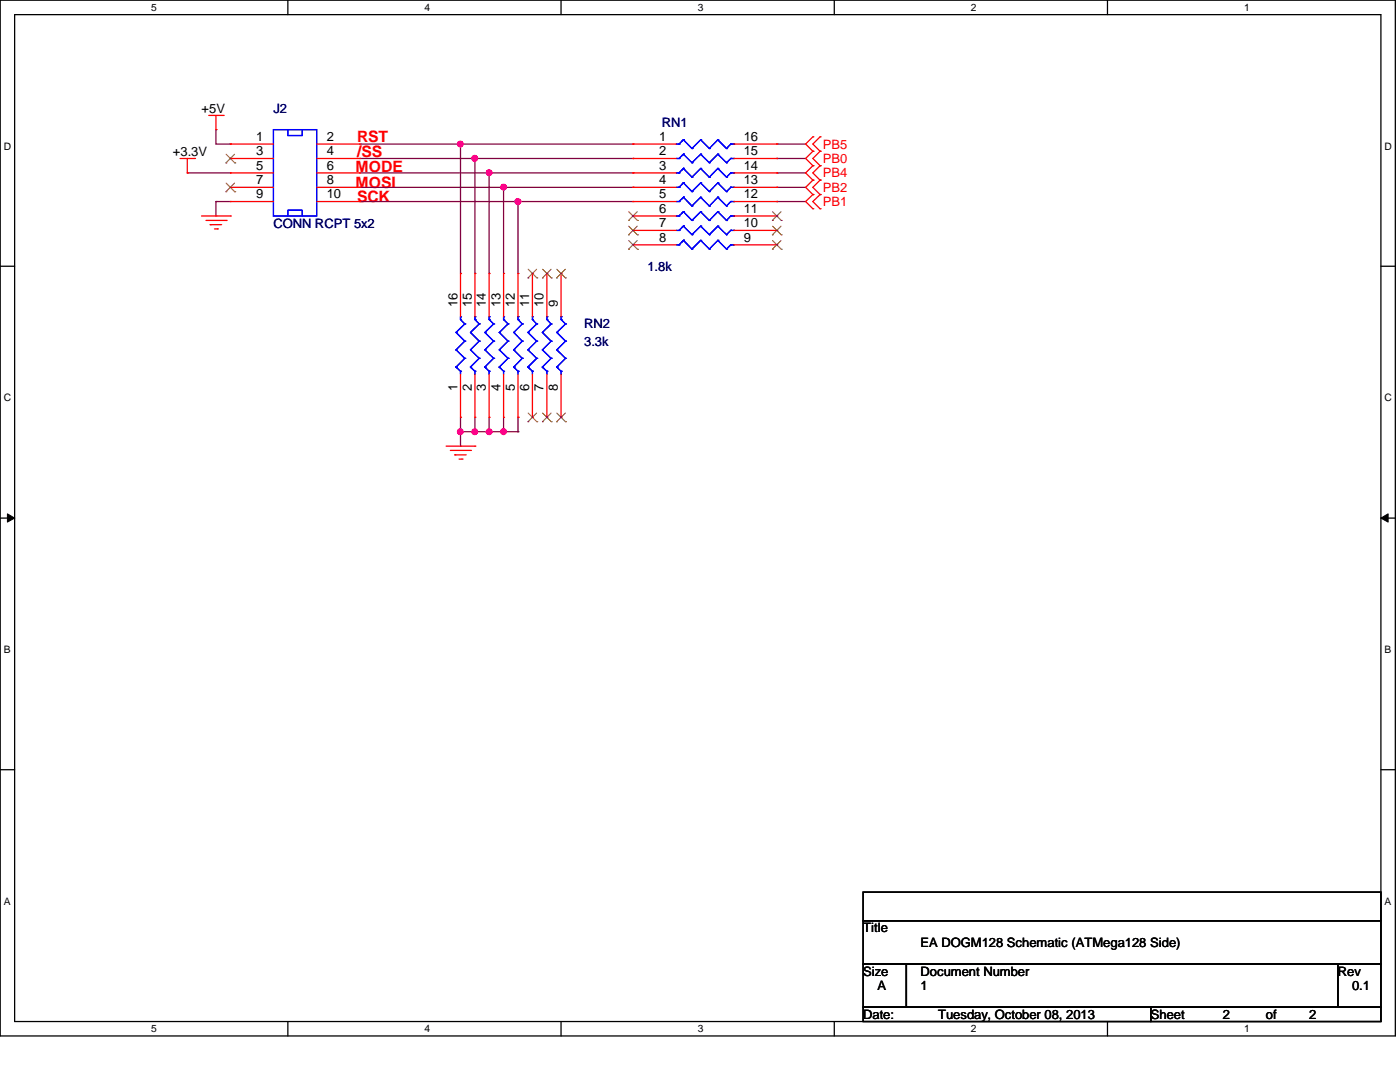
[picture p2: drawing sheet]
<svg xmlns="http://www.w3.org/2000/svg" width="279mm" height="216mm" viewBox="0 0 279 216" stroke-linecap="round" stroke-linejoin="round" font-family="sans-serif">
<path d="M0 0h278.5v206.7h-278.5zM2.9 2.9h272.7v200.9h-272.7z" fill="none" stroke="#000" stroke-width=".25"/>
<g fill="#fff">
<path d="M30.2 .3h1.1v2.3h-1.1z"/>
<path d="M30.2 204.1h1.1v2.3h-1.1z"/>
</g>
<path d="M57.4 0v2.9M57.4 203.8v2.9" fill="none" stroke="#000" stroke-width=".25"/>
<g fill="#fff">
<path d="M84.7 .3h1.1v2.3h-1.1z"/>
<path d="M84.7 204.1h1.1v2.3h-1.1z"/>
</g>
<path d="M112 0v2.9M112 203.8v2.9" fill="none" stroke="#000" stroke-width=".25"/>
<g fill="#fff">
<path d="M139.2 .3h1.1v2.3h-1.1z"/>
<path d="M139.2 204.1h1.1v2.3h-1.1z"/>
</g>
<path d="M166.5 0v2.9M166.5 203.8v2.9" fill="none" stroke="#000" stroke-width=".25"/>
<g fill="#fff">
<path d="M193.8 .3h1.1v2.3h-1.1z"/>
<path d="M193.8 204.1h1.1v2.3h-1.1z"/>
</g>
<path d="M221 0v2.9M221 203.8v2.9" fill="none" stroke="#000" stroke-width=".25"/>
<g fill="#fff">
<path d="M248.3 .3h1.1v2.3h-1.1z"/>
<path d="M248.3 204.1h1.1v2.3h-1.1z"/>
<path d="M.8 28h1.4v2.3h-1.4z"/>
<path d="M276.3 28h1.4v2.3h-1.4z"/>
<path d="M.8 78.2h1.4v2.3h-1.4z"/>
<path d="M276.3 78.2h1.4v2.3h-1.4z"/>
</g>
<path d="M0 53.1h2.9M275.6 53.1h2.9" fill="none" stroke="#000" stroke-width=".25"/>
<g fill="#fff">
<path d="M.8 128.5h1.3v2.2h-1.3z"/>
<path d="M276.3 128.5h1.3v2.2h-1.3z"/>
</g>
<path d="M0 103.4h2.9M275.6 103.4h2.9" fill="none" stroke="#000" stroke-width=".25"/>
<path d="M1.5 102.5l1.4 .9-1.4 .8zM275.6 103.4l1.4-.9v1.7z" fill="#000"/>
<path d="M1.5 102.5l1.4 .9-1.4 .8zM275.6 103.4l1.4-.9v1.7z" fill="none" stroke="#000" stroke-width=".2"/>
<g fill="#fff">
<path d="M.8 178.7h1.3v2.2h-1.3z"/>
<path d="M276.3 178.7h1.3v2.2h-1.3z"/>
</g>
<path d="M0 153.6h2.9M275.6 153.6h2.9" fill="none" stroke="#000" stroke-width=".25"/>
<path d="M71.8 28.7h20.1M91.9 28.7h.1" fill="none" stroke="#800040" stroke-width=".25"/>
<circle cx="91.9" cy="28.7" r=".56" fill="#f0f"/>
<circle cx="91.9" cy="28.7" r=".56" fill="none" stroke="#f0f" stroke-width=".25"/>
<path d="M71.8 31.6h23M94.8 31.6h.1" fill="none" stroke="#800040" stroke-width=".25"/>
<circle cx="94.7" cy="31.6" r=".56" fill="#f0f"/>
<circle cx="94.7" cy="31.6" r=".56" fill="none" stroke="#f0f" stroke-width=".25"/>
<path d="M71.8 34.5h25.8M71.8 37.4h28.7M97.6 34.5h.1M100.5 37.4h.1" fill="none" stroke="#800040" stroke-width=".25"/>
<circle cx="100.5" cy="37.3" r=".56" fill="#f0f"/>
<circle cx="100.5" cy="37.3" r=".56" fill="none" stroke="#f0f" stroke-width=".25"/>
<g fill="none" stroke="#800040" stroke-width=".25">
<path d="M37.4 34.5h.1M37.4 34.5h8.6M43.1 25.9h.1M43.1 25.9v2.8h2.9M46 28.7h.1M91.9 28.7h.1M91.9 28.7h34.4M91.9 28.7v25.9M94.8 31.6h.1M94.8 31.6h31.5M94.8 31.6v23M97.6 34.5h.1"/>
<path d="M97.6 34.5v20.1M126.3 28.7h.1M126.3 31.6h.1M155 28.7h.1M155 31.6h.1M155 34.5h.1M155 37.4h.1M155 28.7h5.8M155 31.6h5.8M155 34.5h5.8M155 37.4h5.8M43.1 40.2h.1"/>
<path d="M43.1 43.1h.1M43.1 40.2h2.9M43.1 40.2v2.9M103.4 40.2h.1M103.4 40.2h22.9"/>
</g>
<circle cx="97.6" cy="34.5" r=".56" fill="#f0f"/>
<circle cx="97.6" cy="34.5" r=".56" fill="none" stroke="#f0f" stroke-width=".25"/>
<path d="M97.6 34.5h28.7M100.5 37.4h.1M100.5 37.4v17.2M100.5 37.4h25.8M126.3 34.5h.1M126.3 37.4h.1M103.4 40.2h.1M103.4 40.2v14.4" fill="none" stroke="#800040" stroke-width=".25"/>
<circle cx="103.4" cy="40.2" r=".56" fill="#f0f"/>
<circle cx="103.4" cy="40.2" r=".56" fill="none" stroke="#f0f" stroke-width=".25"/>
<path d="M71.8 40.2h.1M71.8 40.2h31.6M91.9 86.1h.1M91.9 83.3v2.8M91.9 86.1h2.9M94.8 86.1h.1M94.8 83.3v2.8" fill="none" stroke="#800040" stroke-width=".25"/>
<circle cx="91.9" cy="86.1" r=".56" fill="#f0f"/>
<circle cx="91.9" cy="86.1" r=".56" fill="none" stroke="#f0f" stroke-width=".25"/>
<path d="M91.9 89h.1M91.9 86.1v2.9M94.8 86.1h2.8M97.6 86.1h.1" fill="none" stroke="#800040" stroke-width=".25"/>
<circle cx="94.7" cy="86.1" r=".56" fill="#f0f"/>
<circle cx="94.7" cy="86.1" r=".56" fill="none" stroke="#f0f" stroke-width=".25"/>
<circle cx="97.6" cy="86.1" r=".56" fill="#f0f"/>
<circle cx="97.6" cy="86.1" r=".56" fill="none" stroke="#f0f" stroke-width=".25"/>
<path d="M97.6 86.1h.1M97.6 86.1h5.8M97.6 83.3v2.8M100.5 86.1h.1M100.5 83.3v2.8M103.4 83.3h.1M103.4 86.1h.1M103.4 83.3v2.8" fill="none" stroke="#800040" stroke-width=".25"/>
<circle cx="100.5" cy="86.1" r=".56" fill="#f0f"/>
<circle cx="100.5" cy="86.1" r=".56" fill="none" stroke="#f0f" stroke-width=".25"/>
<path d="M155 40.2h.1M155 40.2h5.8" fill="none" stroke="#800040" stroke-width=".25"/>
<g fill="none" stroke="#f00" stroke-width=".25">
<path d="M35.9 31.6h2.9M37.4 34.5h.1M37.4 31.6v2.9M38.8 31.6h.1M41.7 23h2.8M43.1 25.9h.1M43.1 23v2.9M44.5 23h.1M46 28.7h.1M46 31.6h.1M46 34.5h.1M46 37.4h.1"/>
<path d="M46 31.6h8.6M46 28.7h8.6M46 34.5h8.6M46 37.4h8.6M63.2 31.6h8.6M63.2 28.7h8.6M63.2 34.5h8.6M63.2 37.4h8.6M71.8 28.7h.1M71.8 31.6h.1M71.8 34.5h.1M71.8 37.4h.1"/>
<path d="M126.3 28.7h.1M126.3 31.6h.1M126.3 34.5h.1M126.3 37.4h.1M126.3 31.6h8.7M126.3 28.7h8.7M126.3 34.5h8.7M126.3 37.4h8.7M146.4 31.6h8.6M146.4 28.7h8.6M146.4 34.5h8.6M146.4 37.4h8.6"/>
<path d="M155 28.7h.1M155 31.6h.1M155 34.5h.1M155 37.4h.1M162.2 27.3h.1M162.2 30.2h.1M162.2 33.1h.1M162.2 35.9h.1M162.2 38.8h.1M162.2 27.3l-1.4 1.4 1.4 1.5M162.2 30.2l-1.4 1.4 1.4 1.5M162.2 33.1l-1.4 1.4 1.4 1.4"/>
<path d="M162.2 35.9l-1.4 1.5 1.4 1.4M162.2 38.8l-1.4 1.4 1.4 1.5M163.7 30.2h.1M163.7 27.3h.1M163.7 33.1h.1M163.7 35.9h.1M163.7 38.8h.1M163.7 27.3l-1.5 1.4 1.5 1.5M163.7 30.2l-1.5 1.4 1.5 1.5M163.7 33.1l-1.5 1.4 1.5 1.4M163.7 35.9l-1.5 1.5 1.5 1.4M163.7 38.8l-1.5 1.4 1.5 1.5"/>
<path d="M40.2 43.1h5.8M41.1 44h4M42 44.8h.1M42 44.8h2.2M42.8 45.7h.6M43.4 45.7h.1M45.1 44h.1M46 43.1h.1M46 40.2h.1M46 40.2h8.6M63.2 40.2h8.6M71.8 40.2h.1"/>
<path d="M91.9 54.6h.1M91.9 54.6v8.6M94.8 54.6h.1M94.8 54.6v8.6M97.6 54.6h.1M97.6 54.6v8.6M100.5 54.6h.1M100.5 54.6v8.6M103.4 54.6h.1M103.4 54.6v8.6M106.3 54.6h.1M106.3 54.6v8.6"/>
<path d="M109.1 54.6h.1M109.1 54.6v8.6M112 54.6h.1M112 54.6v8.6M126.3 40.2h.1M126.3 43.1h.1M126.3 46h.1M126.3 48.9h.1M126.3 43.1h8.7M126.3 40.2h8.7M126.3 46h8.7M126.3 48.9h8.7"/>
<path d="M146.4 43.1h8.6M146.4 40.2h8.6M146.4 46h8.6M146.4 48.9h8.6M155 40.2h.1M155 43.1h.1M155 46h.1M155 48.9h.1M162.2 41.7h.1M163.7 41.7h.1M91.9 74.7v8.6M94.8 74.7v8.6"/>
<path d="M97.6 74.7v8.6M100.5 74.7v8.6M103.4 74.7v8.6M106.3 74.7v8.6M109.1 74.7v8.6M112 74.7v8.6M89 89h5.8M89.9 89.9h4M90.8 90.8h.1M90.8 90.8h2.2M91.6 91.6h.6M91.9 83.3h.1"/>
<path d="M92.2 91.6h.1M93.9 89.9h.1M94.8 89h.1M94.8 83.3h.1M97.6 83.3h.1M100.5 83.3h.1M103.4 83.3h.1M106.3 83.3h.1M109.1 83.3h.1M112 83.3h.1"/>
</g>
<path d="M172.3 178h103.3v5.7h-103.3zM172.3 183.7h103.3v8.7h-103.3zM172.3 192.4h8.6v8.6h-8.6zM180.9 192.4h86.1v8.6h-86.1zM267 192.4h8.6v8.6h-8.6zM172.3 201h57.4v2.8h-57.4zM229.7 201h45.9v2.8h-45.9z" fill="none" stroke="#000" stroke-width=".25"/>
<g fill="none" stroke="#00f" stroke-width=".25">
<path d="M54.6 25.9h8.6v17.2h-8.6zM57.4 25.9v1.2h2.9v-1.2M135 28.7h.5M135 31.6h.5M135 34.5h.5M135 37.4h.5M135.5 28.7h.1M135.5 31.6h.1M135.5 34.5h.1M135.5 37.4h.1M136.4 27.9h.1M136.4 30.8h.1"/>
<path d="M136.4 33.6h.1M136.4 36.5h.1M136.4 39.4h.1M136.4 27.9l-.3 .3M136.4 30.8l-.3 .2M136.4 33.6l-.9 .9M136.4 36.5l-.9 .9M136.4 39.4l-.3 .3M136.4 27.9l-.9 .8M136.4 27.9l1.7 1.7M136.4 30.8l-.9 .8M136.4 30.8l1.7 1.7"/>
<path d="M136.4 33.6l1.7 1.7M136.4 36.5l1.7 1.7M136.4 39.4l-.9 .8M136.4 39.4l1.7 1.7M138.1 29.6h.1M138.1 32.5h.1M138.1 35.3h.1M138.1 38.2h.1M139.8 27.9h.1M139.8 30.8h.1M139.8 33.6h.1M139.8 36.5h.1"/>
<path d="M139.8 39.4h.1M139.8 27.9l-1.7 1.7M139.8 27.9l1.8 1.7M139.8 30.8l-1.7 1.7M139.8 30.8l1.8 1.7M139.8 33.6l-1.7 1.7M139.8 33.6l1.8 1.7M139.8 36.5l-1.7 1.7M139.8 36.5l1.8 1.7M139.8 39.4l-1.7 1.7M139.8 39.4l1.8 1.7M141.6 29.6h.1"/>
<path d="M141.6 32.5h.1M141.6 35.3h.1M141.6 38.2h.1M143.3 27.9h.1M143.3 30.8h.1M143.3 33.6h.1M143.3 36.5h.1M143.3 39.4h.1M143.3 27.9l-1.7 1.7M143.3 27.9l1.7 1.7M143.3 30.8l-1.7 1.7M143.3 30.8l1.7 1.7"/>
<path d="M143.3 33.6l-1.7 1.7M143.3 33.6l1.7 1.7M143.3 36.5l-1.7 1.7M143.3 36.5l1.7 1.7M143.3 39.4l-1.7 1.7M143.3 39.4l1.7 1.7M145 29.6h.1M145 32.5h.1M145 35.3h.1M145 38.2h.1M145.8 28.7h.1M145.8 31.6h.1"/>
<path d="M145.8 34.5h.1M145.8 37.4h.1M145.8 28.7h.6M145.8 28.7l-.8 .9M145.8 31.6h.6M145.8 31.6l-.8 .9M145.8 34.5h.6M145.8 34.5l-.8 .8M145.8 37.4h.6M145.8 37.4l-.8 .8M146.4 28.7h.1M146.4 31.6h.1"/>
<path d="M146.4 34.5h.1M146.4 37.4h.1M57.4 43.1v-1.1h2.9v1.1M135 40.2h.5M135 43.1h.5M135 46h.5M135 48.9h.5M135.5 40.2h.1M135.5 43.1h.1M135.5 46h.1M135.5 48.9h.1M136.4 42.2h.1"/>
<path d="M136.4 45.1h.1M136.4 48h.1M136.4 42.2l-.3 .3M136.4 45.1l-.3 .3M136.4 48l-.9 .9M136.4 42.2l-.9 .9M136.4 42.2l1.7 1.8M136.4 45.1l-.9 .9M136.4 45.1l1.7 1.7M136.4 48l1.7 1.7M138.1 41.1h.1M138.1 44h.1"/>
<path d="M138.1 46.8h.1M138.1 49.7h.1M139.8 42.2h.1M139.8 45.1h.1M139.8 48h.1M139.8 42.2l-1.7 1.8M139.8 42.2l1.8 1.8M139.8 45.1l-1.7 1.7M139.8 45.1l1.8 1.7M139.8 48l-1.7 1.7M139.8 48l1.8 1.7M141.6 41.1h.1"/>
<path d="M141.6 44h.1M141.6 46.8h.1M141.6 49.7h.1M143.3 42.2h.1M143.3 45.1h.1M143.3 48h.1M143.3 42.2l-1.7 1.8M143.3 42.2l1.7 1.8M143.3 45.1l-1.7 1.7M143.3 45.1l1.7 1.7M143.3 48l-1.7 1.7M143.3 48l1.7 1.7"/>
<path d="M145 41.1h.1M145 44h.1M145 46.8h.1M145 49.7h.1M145.8 40.2h.1M145.8 43.1h.1M145.8 46h.1M145.8 48.9h.1M145.8 40.2h.6M145.8 40.2l-.8 .9M145.8 43.1h.6M145.8 43.1l-.8 .9"/>
<path d="M145.8 46h.6M145.8 46l-.8 .8M145.8 48.9h.6M145.8 48.9l-.8 .8M146.4 40.2h.1M146.4 43.1h.1M146.4 46h.1M146.4 48.9h.1M91 73.2h.1M91 69.8h.1M91 66.3h.1M91 73.2l.3 .3"/>
<path d="M91 73.2l.9 .9M91 69.8l1.8 1.7M91 66.3l1.8 1.8M91.9 74.1h.1M91.9 63.8h.1M91.9 63.2h.1M91.9 63.2v.6M91.9 74.1v.6M91.9 63.8l.9 .8M92.8 71.5h.1M92.8 68.1h.1M92.8 64.6h.1"/>
<path d="M92.8 71.5l-1.8 1.7M92.8 68.1l-1.8 1.7M92.8 64.6l-1.8 1.7M93.9 73.2h.1M93.9 69.8h.1M93.9 66.3h.1M93.9 73.2l.3 .3M93.9 73.2l.9 .9M93.9 69.8l1.7 1.7M93.9 66.3l1.7 1.8M94.8 74.1h.1M94.8 63.8h.1"/>
<path d="M94.8 63.2h.1M94.8 63.2v.6M94.8 74.1v.6M94.8 63.8l.8 .8M95.6 71.5h.1M95.6 68.1h.1M95.6 64.6h.1M95.6 71.5l-1.7 1.7M95.6 68.1l-1.7 1.7M95.6 64.6l-1.7 1.7M96.8 73.2h.1M96.8 69.8h.1"/>
<path d="M96.8 66.3h.1M96.8 73.2l.8 .9M96.8 69.8l1.7 1.7M96.8 66.3l1.7 1.8M97.6 74.1h.1M97.6 63.8h.1M97.6 63.2h.1M97.6 63.2v.6M97.6 74.1v.6M97.6 63.8l.9 .8M98.5 71.5h.1M98.5 68.1h.1"/>
<path d="M98.5 64.6h.1M98.5 71.5l-1.7 1.7M98.5 68.1l-1.7 1.7M98.5 64.6l-1.7 1.7M99.7 73.2h.1M99.7 69.8h.1M99.7 66.3h.1M99.7 73.2l.8 .9M99.7 69.8l1.7 1.7M99.7 66.3l1.7 1.8M100.5 74.1h.1M100.5 63.8h.1"/>
<path d="M100.5 63.2h.1M100.5 63.2v.6M100.5 74.1v.6M100.5 63.8l.9 .8M101.4 71.5h.1M101.4 68.1h.1M101.4 64.6h.1M101.4 71.5l-1.7 1.7M101.4 68.1l-1.7 1.7M101.4 64.6l-1.7 1.7M102.5 73.2h.1M102.5 69.8h.1"/>
<path d="M102.5 66.3h.1M102.5 73.2l.3 .3M102.5 73.2l.9 .9M102.5 69.8l1.7 1.7M102.5 66.3l1.7 1.8M103.4 74.1h.1M103.4 63.8h.1M103.4 63.2h.1M103.4 63.2v.6M103.4 74.1v.6M103.4 63.8l.8 .8M104.2 71.5h.1"/>
<path d="M104.2 68.1h.1M104.2 64.6h.1M104.2 71.5l-1.7 1.7M104.2 68.1l-1.7 1.7M104.2 64.6l-1.7 1.7M105.4 73.2h.1M105.4 69.8h.1M105.4 66.3h.1M105.4 73.2l.3 .3M105.4 73.2l.9 .9M105.4 69.8l1.7 1.7M105.4 66.3l1.7 1.8"/>
<path d="M106.3 74.1h.1M106.3 63.8h.1M106.3 63.2h.1M106.3 63.2v.6M106.3 74.1v.6M106.3 63.8l.8 .8M107.1 71.5h.1M107.1 68.1h.1M107.1 64.6h.1M107.1 71.5l-1.7 1.7M107.1 68.1l-1.7 1.7M107.1 64.6l-1.7 1.7"/>
<path d="M108.2 73.2h.1M108.2 69.8h.1M108.2 66.3h.1M108.2 73.2l.3 .3M108.2 73.2l.9 .9M108.2 69.8l1.8 1.7M108.2 66.3l1.8 1.8M109.1 74.1h.1M109.1 63.8h.1M109.1 63.2h.1M109.1 63.2v.6M109.1 74.1v.6"/>
<path d="M109.1 63.8l.9 .8M110 71.5h.1M110 68.1h.1M110 64.6h.1M110 71.5l-1.8 1.7M110 68.1l-1.8 1.7M110 64.6l-1.8 1.7M111.1 73.2h.1M111.1 69.8h.1M111.1 66.3h.1M111.1 73.2l.9 .9M111.1 69.8l1.8 1.7"/>
<path d="M111.1 66.3l1.8 1.8M112 74.1h.1M112 63.8h.1M112 63.2h.1M112 63.2v.6M112 74.1v.6M112 63.8l.9 .8M112.9 71.5h.1M112.9 68.1h.1M112.9 64.6h.1M112.9 71.5l-1.8 1.7M112.9 68.1l-1.8 1.7"/>
<path d="M112.9 64.6l-1.8 1.7"/>
</g>
<g fill="none" stroke="#804000" stroke-width=".2">
<path d="M45.1 32.5h.1M45.1 38.3h.1M45.1 30.8l1.8 1.7M45.1 36.5l1.8 1.8M46.8 30.8l-1.7 1.7M46.8 36.5l-1.7 1.8M46.9 32.5h.1M46.9 38.3h.1M105.4 55.5h.1M105.4 53.7l1.7 1.8M107.1 53.7l-1.7 1.8M107.1 55.5h.1"/>
<path d="M108.2 55.5h.1M108.3 53.7l1.7 1.8M110 53.7l-1.8 1.8M110 55.5h.1M111.1 55.5h.1M111.1 53.7l1.8 1.8M112.8 53.7l-1.7 1.8M112.9 55.5h.1M125.4 44h.1M125.4 46.9h.1M125.4 49.7h.1M125.5 42.2l1.7 1.8"/>
<path d="M125.5 45.1l1.7 1.8M125.5 48l1.7 1.7M127.2 42.2l-1.8 1.8M127.2 45.1l-1.8 1.8M127.2 48l-1.8 1.7M127.2 44h.1M127.2 46.9h.1M127.2 49.7h.1M154.1 44h.1M154.1 46.9h.1M154.1 49.7h.1M154.2 42.2l1.7 1.8"/>
<path d="M154.2 45.1l1.7 1.8M154.2 48l1.7 1.7M155.9 42.2l-1.8 1.8M155.9 45.1l-1.8 1.8M155.9 48l-1.8 1.7M155.9 44h.1M155.9 46.9h.1M155.9 49.7h.1M105.4 84.2h.1M105.4 82.4l1.7 1.8M107.1 82.4l-1.7 1.8M107.1 84.2h.1"/>
<path d="M108.2 84.2h.1M108.3 82.4l1.7 1.8M110 82.4l-1.8 1.8M110 84.2h.1M111.1 84.2h.1M111.1 82.4l1.8 1.8M112.8 82.4l-1.7 1.8M112.9 84.2h.1"/>
</g>
<circle cx="91.9" cy="28.7" r=".56" fill="#f0f"/>
<circle cx="91.9" cy="28.7" r=".56" fill="none" stroke="#f0f" stroke-width=".25"/>
<circle cx="94.7" cy="31.6" r=".56" fill="#f0f"/>
<circle cx="94.7" cy="31.6" r=".56" fill="none" stroke="#f0f" stroke-width=".25"/>
<circle cx="100.5" cy="37.3" r=".56" fill="#f0f"/>
<circle cx="100.5" cy="37.3" r=".56" fill="none" stroke="#f0f" stroke-width=".25"/>
<circle cx="97.6" cy="34.5" r=".56" fill="#f0f"/>
<circle cx="97.6" cy="34.5" r=".56" fill="none" stroke="#f0f" stroke-width=".25"/>
<circle cx="103.4" cy="40.2" r=".56" fill="#f0f"/>
<circle cx="103.4" cy="40.2" r=".56" fill="none" stroke="#f0f" stroke-width=".25"/>
<circle cx="91.9" cy="86.1" r=".56" fill="#f0f"/>
<circle cx="91.9" cy="86.1" r=".56" fill="none" stroke="#f0f" stroke-width=".25"/>
<circle cx="94.7" cy="86.1" r=".56" fill="#f0f"/>
<circle cx="94.7" cy="86.1" r=".56" fill="none" stroke="#f0f" stroke-width=".25"/>
<circle cx="97.6" cy="86.1" r=".56" fill="#f0f"/>
<circle cx="97.6" cy="86.1" r=".56" fill="none" stroke="#f0f" stroke-width=".25"/>
<circle cx="100.5" cy="86.1" r=".56" fill="#f0f"/>
<circle cx="100.5" cy="86.1" r=".56" fill="none" stroke="#f0f" stroke-width=".25"/>
<g font-size="3.1" fill="#f00">
<text x="71.2" y="28.2">RST</text>
<text x="71" y="34.2">MODE</text>
<text x="71.2" y="31.4">/SS</text>
<text x="71" y="37.4">MOSI</text>
<text x="71.2" y="40.3">SCK</text>
</g>
<g font-size="2.6">
<text x="40.2" y="22.5">+5V</text>
<text x="51.1" y="28.1">1</text>
<text x="65.2" y="28.1">2</text>
<text x="131.5" y="28.1">1</text>
<text x="148.4" y="28.1">16</text>
<text x="34.5" y="31.1">+3.3V</text>
<text x="51.1" y="31">3</text>
<text x="51.1" y="33.9">5</text>
<text x="65.2" y="31">4</text>
<text x="65.2" y="33.9">6</text>
<text x="131.5" y="31">2</text>
<text x="131.5" y="33.9">3</text>
<text x="148.4" y="31">15</text>
<text x="148.4" y="33.9">14</text>
<text x="51.1" y="36.7">7</text>
<text x="51.1" y="39.6">9</text>
<text x="65.2" y="36.7">8</text>
<text x="65.2" y="39.6">10</text>
<text x="131.5" y="36.7">4</text>
<text x="131.5" y="39.6">5</text>
<text x="148.4" y="36.7">13</text>
<text x="148.4" y="39.6">12</text>
<text x="131.5" y="42.5">6</text>
<text x="131.5" y="45.3">7</text>
<text x="148.4" y="42.5">11</text>
<text x="148.4" y="45.3">10</text>
<text x="131.5" y="48.2">8</text>
<text x="148.4" y="48.2">9</text>
<text x="91.3" y="61.2" transform="rotate(-90 91.3 61.2)">16</text>
<text x="94.1" y="61.2" transform="rotate(-90 94.1 61.2)">15</text>
<text x="97" y="61.2" transform="rotate(-90 97 61.2)">14</text>
<text x="99.9" y="61.2" transform="rotate(-90 99.9 61.2)">13</text>
<text x="102.7" y="61.2" transform="rotate(-90 102.7 61.2)">12</text>
<text x="105.6" y="61.2" transform="rotate(-90 105.6 61.2)">11</text>
<text x="108.5" y="61.2" transform="rotate(-90 108.5 61.2)">10</text>
<text x="111.3" y="61.2" transform="rotate(-90 111.3 61.2)">9</text>
<text x="91.3" y="78.1" transform="rotate(-90 91.3 78.1)">1</text>
<text x="94.1" y="78.1" transform="rotate(-90 94.1 78.1)">2</text>
<text x="97" y="78.1" transform="rotate(-90 97 78.1)">3</text>
<text x="99.9" y="78.1" transform="rotate(-90 99.9 78.1)">4</text>
<text x="102.7" y="78.1" transform="rotate(-90 102.7 78.1)">5</text>
<text x="105.6" y="78.1" transform="rotate(-90 105.6 78.1)">6</text>
<text x="108.5" y="78.1" transform="rotate(-90 108.5 78.1)">7</text>
<text x="111.3" y="78.1" transform="rotate(-90 111.3 78.1)">8</text>
<text x="172.3" y="186.1">Title</text>
<text x="183.7" y="188.9">EA DOGM128 Schematic (ATMega128 Side)</text>
<text x="172.3" y="194.7">Size</text>
<text x="175.1" y="197.6">A</text>
<text x="183.7" y="194.7">Document Number</text>
<text x="183.7" y="197.6">1</text>
<text x="267" y="194.7">Rev</text>
<text x="269.8" y="197.6">0.1</text>
<text x="172.3" y="203.3">Date:</text>
<text x="187.2" y="203.3">Tuesday, October 08, 2013</text>
<text x="229.7" y="203.3">Sheet</text>
<text x="244" y="203.3">2</text>
<text x="252.6" y="203.3">of</text>
<text x="261.2" y="203.3">2</text>
</g>
<g font-size="2.6" fill="#000080">
<text x="54.6" y="22.5">J2</text>
<text x="132.1" y="25.4">RN1</text>
<text x="54.6" y="45.4">CONN RCPT 5x2</text>
<text x="129.2" y="54.1">1.8k</text>
<text x="116.6" y="65.5">RN2</text>
<text x="116.6" y="69">3.3k</text>
</g>
<g font-size="2.6" fill="#f00">
<text x="164.2" y="29.6">PB5</text>
<text x="164.2" y="32.5">PB0</text>
<text x="164.2" y="35.4">PB4</text>
<text x="164.2" y="38.3">PB2</text>
<text x="164.2" y="41.1">PB1</text>
</g>
<g font-size="2">
<text x="30.2" y="2.2">5</text>
<text x="84.7" y="2.2">4</text>
<text x="139.2" y="2.2">3</text>
<text x="193.8" y="2.2">2</text>
<text x="248.3" y="2.2">1</text>
<text x=".8" y="29.8">D</text>
<text x="276.3" y="29.8">D</text>
<text x=".8" y="80.1">C</text>
<text x="276.3" y="80.1">C</text>
<text x=".8" y="130.3">B</text>
<text x="276.3" y="130.3">B</text>
<text x=".8" y="180.5">A</text>
<text x="276.3" y="180.5">A</text>
<text x="30.2" y="206">5</text>
<text x="84.7" y="206">4</text>
<text x="139.2" y="206">3</text>
<text x="193.8" y="206">2</text>
<text x="248.3" y="206">1</text>
</g>
</svg>
